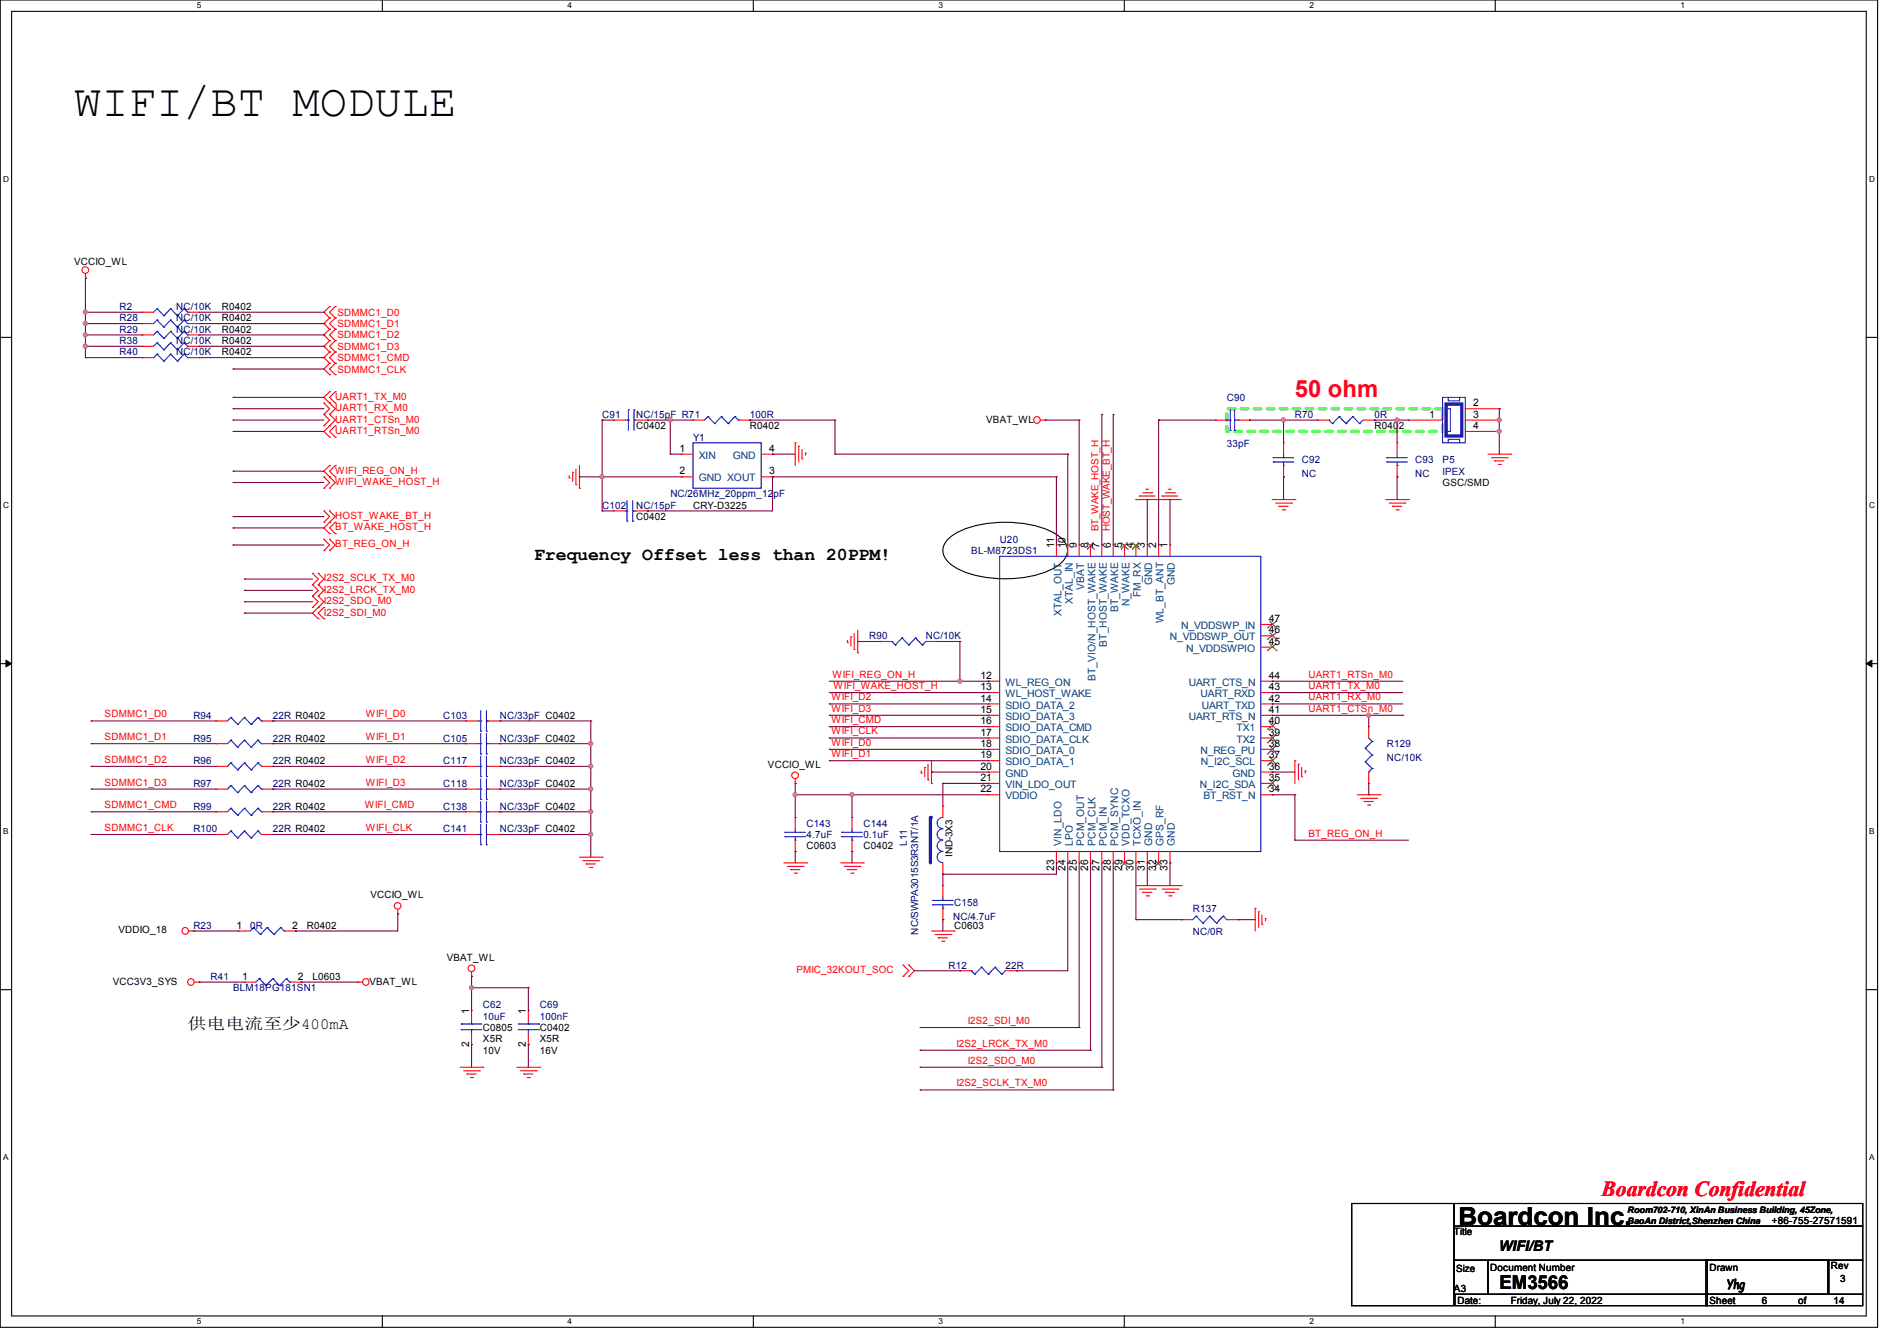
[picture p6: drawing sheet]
<svg xmlns="http://www.w3.org/2000/svg" width="297mm" height="210mm" viewBox="0 0 297 210" stroke-linecap="round" stroke-linejoin="round" font-family="sans-serif">
<path d="M0 0h294v207.9h-294zM1.8 1.8h290.4v204.3h-290.4z" fill="none" stroke="#000" stroke-width=".17"/>
<g fill="#fff">
<path d="M30.8 .2h.7v1.4h-.7z"/>
<path d="M30.8 206.2h.7v1.4h-.7z"/>
</g>
<path d="M59.9 0v1.8M59.9 206.1v1.8" fill="none" stroke="#000" stroke-width=".17"/>
<g fill="#fff">
<path d="M88.9 .2h.6v1.4h-.6z"/>
<path d="M88.9 206.2h.6v1.4h-.6z"/>
</g>
<path d="M117.9 0v1.8M117.9 206.1v1.8" fill="none" stroke="#000" stroke-width=".17"/>
<g fill="#fff">
<path d="M146.9 .2h.7v1.4h-.7z"/>
<path d="M146.9 206.2h.7v1.4h-.7z"/>
</g>
<path d="M176 0v1.8M176 206.1v1.8" fill="none" stroke="#000" stroke-width=".17"/>
<g fill="#fff">
<path d="M205 .2h.7v1.4h-.7z"/>
<path d="M205 206.2h.7v1.4h-.7z"/>
</g>
<path d="M234.1 0v1.8M234.1 206.1v1.8" fill="none" stroke="#000" stroke-width=".17"/>
<g fill="#fff">
<path d="M263.1 .2h.7v1.4h-.7z"/>
<path d="M263.1 206.2h.7v1.4h-.7z"/>
<path d="M.5 27.3h.9v1.4h-.9z"/>
<path d="M292.7 27.3h.8v1.4h-.8z"/>
<path d="M.5 78.4h.9v1.4h-.9z"/>
<path d="M292.7 78.4h.8v1.4h-.8z"/>
</g>
<path d="M0 52.8h1.8M292.2 52.8h1.8" fill="none" stroke="#000" stroke-width=".17"/>
<g fill="#fff">
<path d="M.5 129.5h.8v1.4h-.8z"/>
<path d="M292.7 129.5h.8v1.4h-.8z"/>
</g>
<path d="M0 103.9h1.8M292.2 103.9h1.8" fill="none" stroke="#000" stroke-width=".17"/>
<path d="M.9 103.4l.9 .5-.9 .5zM292.2 103.9l.9-.5v1z" fill="#000" stroke="#000" stroke-width=".16"/>
<g fill="#fff">
<path d="M.5 180.5h.8v1.4h-.8z"/>
<path d="M292.7 180.5h.8v1.4h-.8z"/>
</g>
<g fill="none" stroke="#000" stroke-width=".17">
<path d="M148.5 84.3a11.1 11.1 0 0 1 6.1-2.3 18.2 18.2 0 0 1 10.1 1.3 3.9 3.9 0 0 1 2.4 2.9 3.1 3.1 0 0 1-1.5 2.4 16.6 16.6 0 0 1-11 1.8 11.1 11.1 0 0 1-6.1-2.3 2.37 2.37 0 0 1 0-3.8zM0 155h1.8M292.2 155h1.8M211.6 188.5h16v16h-16zM227.6 188.5h64v3.5h-64zM227.6 192h64v5.4h-64zM227.6 197.4h5.4v5.3h-5.4zM233 197.4h53.3v5.3h-53.3zM267.1 197.4h.1M267.1 197.4v5.3M267.3 197.4h18.8v5.3h-18.8zM286.3 197.4h5.3v5.3h-5.3z"/>
<path d="M227.8 202.7h39.5v1.8h-39.5zM267.1 202.7h24.5v1.8h-24.5z"/>
</g>
<path d="M192.1 64h33.7v3.6h-33.7z" fill="none" stroke="#0f0" stroke-width=".51" stroke-dasharray="1 1"/>
<g fill="none" stroke="#f00" stroke-width=".17">
<path d="M13.4 43.6h.1M13.4 42.8v.8M22.3 50.7h.1M22.3 56h.1M22.3 52.5h.1M22.3 48.9h.1M22.3 50.7h1.7M22.3 56h1.7M22.3 52.5h1.7M22.3 48.9h1.7M29.4 50.7h1.8M29.4 56h1.8"/>
<path d="M29.4 52.5h1.8M29.4 48.9h1.8M31.2 50.7h.1M31.2 56h.1M31.2 52.5h.1M31.2 48.9h.1M51.6 48h.1M51.6 49.8h.1M51.6 51.6h.1M51.6 53.3h.1M51.6 55.1h.1M51.6 56.9h.1"/>
<path d="M51.6 58.7h.1M51.6 48l-.9 .9 .9 .9M51.6 49.8l-.9 .9 .9 .9M51.6 51.6l-.9 .9 .9 .8M51.6 53.3l-.9 .9 .9 .9M51.6 55.1l-.9 .9 .9 .9M51.6 56.9l-.9 .9 .9 .9M52.5 49.8h.1M52.5 48h.1M52.5 51.6h.1M52.5 53.3h.1M52.5 55.1h.1"/>
<path d="M52.5 56.9h.1M52.5 58.7h.1M52.5 48l-.9 .9 .9 .9M52.5 49.8l-.9 .9 .9 .9M52.5 51.6l-.9 .9 .9 .8M52.5 53.3l-.9 .9 .9 .9M52.5 55.1l-.9 .9 .9 .9M52.5 56.9l-.9 .9 .9 .9M50.7 76.5h.1M50.7 74.7h.1M50.7 64.9h.1M50.7 63.1h.1"/>
<path d="M50.7 66.7h.1M50.7 74.7l.9 .9-.9 .9M50.7 63.1l.9 .9-.9 .9M50.7 64.9l.9 .9-.9 .9M51.6 72.9h.1M51.6 74.7h.1M51.6 76.5h.1M51.6 61.3h.1M51.6 63.1h.1M51.6 64.9h.1M51.6 66.7h.1M51.6 68.5h.1"/>
<path d="M51.6 72.9l-.9 .9 1.8 1.8-.9 .9M51.6 61.3l-.9 .9 1.8 1.8-.9 .9M51.6 64.9l.9 .9-1.8 1.8 .9 .9M52.5 74.7h.1M52.5 72.9h.1M52.5 63.1h.1M52.5 61.3h.1M52.5 68.5h.1M52.5 66.7h.1M52.5 72.9l-.9 .9 .9 .9M52.5 61.3l-.9 .9 .9 .9M52.5 66.7l-.9 .9 .9 .9"/>
<path d="M89.1 74.8h.1M89.1 74.5v.3M89.7 74h.1M89.7 74v1.4M90.2 75.9h.1M90.2 73.4v2.5M90.7 76.5h.1M90.7 72.9v3.6M106.7 71.1h.1M106.7 74.7h.1M106.7 71.1h1.8M106.7 74.7h1.8"/>
<path d="M108.5 65.8h.1M108.5 65.8h1.8M115.6 65.8h1.8M117.4 65.8h.1M119.2 71.1h1.7M119.2 74.7h1.7M120.9 74.7h.1M120.9 71.1h.1M124.5 69.3h.1M124.5 69.3v3.6M125.1 69.9h.1M125.1 69.9v2.4"/>
<path d="M125.6 71.8h.1M125.6 70.4v1.4M126.1 71h.1M126.1 71v.3M162.9 65.8h.7M163.6 65.8h.1M177.8 78.2h.1M177.8 78.2h7.2M178.4 77.7h.1M178.4 77.7h2.4M178.9 77.2h1.4M179.5 76.6h.1"/>
<path d="M179.5 76.6h.3M180.3 77.2h.1M181.4 78.2h.1M181.9 77.7h.1M181.9 77.7h2.5M182.5 77.2h1.4M183 76.6h.1M183 76.6h.3M183.9 77.2h.1M199.2 78.2h3.5M199.7 78.8h2.5M200.2 79.3h.1"/>
<path d="M200.2 79.3h1.5M200.8 79.8h.3M201 74.7h.1M201 69.3h.1M201 69.3v1.8M201 72.9v1.8M201.1 79.8h.1M202.2 78.8h.1M202.7 78.2h.1M206.3 65.8h.1M206.3 65.8h1.8M213.4 65.8h1.8"/>
<path d="M215.2 65.8h.1M217 78.2h3.5M217.5 78.8h2.5M218 79.3h.1M218 79.3h1.5M218.6 79.8h.3M218.9 79.8h.1M220 78.8h.1M220.5 78.2h.1M220.5 65.8h.1M220.5 65.8h5.3M229.4 65.8h5.3"/>
<path d="M229.4 64h5.3M229.4 67.6h5.3M233 71.1h3.5M233.5 71.7h2.5M234 72.2h.1M234 72.2h1.5M234.6 72.7h.3M234.7 64h.1M234.7 65.8h.1M234.7 67.6h.1M234.9 72.7h.1M236 71.7h.1"/>
<path d="M236.5 71.1h.1M48.9 91.6h.1M48.9 89.8h.1M48.9 93.3h.1M48.9 95.1h.1M48.9 89.8l.9 .9-.9 .9M48.9 91.6l.9 .9-.9 .8M48.9 93.3l.9 .9-.9 .9M49.8 91.6h.1M49.8 89.8h.1M49.8 93.3h.1M49.8 95.1h.1"/>
<path d="M49.8 96.9h.1M49.8 89.8l.9 .9-.9 .9M49.8 91.6l.9 .9-.9 .8M49.8 93.3l.9 .9-1.8 1.8 .9 .9M50.7 81.8h.1M50.7 80h.1M50.7 86.2h.1M50.7 84.5h.1M50.7 96.9h.1M50.7 95.1h.1M50.7 80l.9 .9-.9 .9M50.7 84.5l.9 .8-.9 .9"/>
<path d="M50.7 95.1l-.9 .9 .9 .9M51.6 81.8h.1M51.6 83.6h.1M51.6 80h.1M51.6 86.2h.1M51.6 84.5h.1M51.6 80l.9 .9-1.8 1.8 .9 .9M51.6 84.5l.9 .8-.9 .9M52.5 83.6h.1M52.5 81.8h.1M52.5 81.8l-.9 .9 .9 .9M133.2 99.7h.1"/>
<path d="M133.2 99.7v1.5M133.7 99.2v2.5M134.3 98.7v3.5M165.4 85.3h.1M165.4 85.3v1.8M167.2 85.3h.1M167.2 85.3v1.8M169 85.3h.1M169 85.3v1.8M170.7 85.3h.1M170.7 85.3v1.8M172.5 85.3h.1"/>
<path d="M172.5 85.3v1.8M174.3 85.3h.1M174.3 85.3v1.8M176.1 85.3h.1M176.1 85.3v1.8M177.8 85.3h.1M177.8 85.3v1.8M179.6 85.3h.1M179.6 85.3v1.8M181.4 85.3h.1M181.4 85.3v1.8M183.2 85.3h.1"/>
<path d="M183.2 85.3v1.8M197.4 99.6h1.8M197.4 97.8h1.8M199.2 99.6h.1M199.2 97.8h.1M33.8 112.9h.1M33.8 116.5h.1M33.8 116.5h1.8M33.8 112.9h1.8M40.9 116.5h1.8M40.9 112.9h1.8M42.7 112.9h.1"/>
<path d="M42.7 116.5h.1M72.9 116.5h.1M72.9 112.9h.1M72.9 116.5h1.8M72.9 112.9h1.8M76.5 116.5h1.8M76.5 112.9h1.8M78.3 116.5h.1M78.3 112.9h.1M132.7 100.6h.1M132.7 100.3v.3M133.7 101.7h.1"/>
<path d="M134.3 102.2h.1M145.3 119.7v2.4M145.8 119.1v3.6M154.7 108.5h.1M154.7 110.2h.1M154.7 117.3h.1M154.7 115.6h.1M154.7 113.8h.1M154.7 119.1h.1M154.7 112h.1M154.7 106.7h.1M154.7 119.1h1.8"/>
<path d="M154.7 115.6h1.8M154.7 117.3h1.8M154.7 113.8h1.8M154.7 108.5h1.8M154.7 110.2h1.8M154.7 112h1.8M154.7 106.7h1.8M197.4 119.1h1.8M197.4 115.6h1.8M197.4 117.3h1.8M197.4 113.8h1.8M197.4 108.5h1.8"/>
<path d="M197.4 110.2h1.8M197.4 112h1.8M197.4 106.7h1.8M197.4 101.3h1.8M199.2 119.1h.1M199.2 115.6h.1M199.2 117.3h.1M199.2 113.8h.1M199.2 110.2h.1M199.2 108.5h.1M199.2 112h.1M199.2 106.7h.1"/>
<path d="M199.2 101.3h.1M202.7 119.1h.1M202.7 119.1v3.6M203.3 119.7h.1M203.3 119.7v2.4M214.3 113.8h.1M214.3 113.8v1.8M33.8 120h.1M33.8 123.6h.1M33.8 130.7h.1M33.8 127.1h.1M33.8 130.7h1.8"/>
<path d="M33.8 123.6h1.8M33.8 120h1.8M33.8 127.1h1.8M40.9 130.7h1.8M40.9 123.6h1.8M40.9 120h1.8M40.9 127.1h1.8M42.7 120h.1M42.7 123.6h.1M42.7 130.7h.1M42.7 127.1h.1M72.9 130.7h.1"/>
<path d="M72.9 123.6h.1M72.9 120h.1M72.9 127.1h.1M72.9 130.7h1.8M72.9 123.6h1.8M72.9 120h1.8M72.9 127.1h1.8M76.5 130.7h1.8M76.5 123.6h1.8M76.5 120h1.8M76.5 127.1h1.8M78.3 130.7h.1"/>
<path d="M78.3 123.6h.1M78.3 120h.1M78.3 127.1h.1M90.7 134.2h3.6M91.3 134.8h2.4M91.8 135.3h.1M91.8 135.3h1.4M92.3 135.8h.4M92.7 135.8h.1M93.7 134.8h.1M94.3 134.2h.1M122.7 135.1h3.6"/>
<path d="M123.3 135.7h2.4M123.8 136.2h.1M123.8 136.2h1.4M124.3 136.7h.4M124.5 122.7h.1M124.5 133.3h.1M124.5 128h.1M124.5 122v.7M124.5 128v1.8M124.5 131.6v1.7M124.7 136.7h.1M125.7 135.7h.1"/>
<path d="M126.3 135.1h.1M131.6 135.1h3.6M132.2 135.7h2.4M132.7 136.2h.1M132.7 136.2h1.4M133.2 136.7h.4M133.4 133.3h.1M133.4 128h.1M133.4 128v1.8M133.4 131.6v1.7M133.6 136.7h.1M134.6 135.7h.1"/>
<path d="M135.2 135.1h.1M144.2 121.1h.1M144.2 120.7v.4M144.8 120.2h.1M144.8 120.2v1.4M145.3 122.1h.1M145.8 122.7h.1M154.7 124.5h.1M154.7 120.9h.1M154.7 122.7h.1M154.7 124.5h1.8M154.7 122.7h1.8"/>
<path d="M154.7 120.9h1.8M165.4 135.1h.1M165.4 133.3v1.8M167.2 135.1h.1M167.2 133.3v1.8M169 135.1h.1M169 133.3v1.8M170.7 135.1h.1M170.7 133.3v1.8M172.5 135.1h.1M172.5 133.3v1.8M174.3 135.1h.1"/>
<path d="M174.3 133.3v1.8M176.1 135.1h.1M176.1 133.3v1.8M177.8 135.1h.1M177.8 138.7h7.2M177.8 133.3v1.8M178.4 139.2h2.4M178.9 139.7h.1M178.9 139.7h1.4M179.6 135.1h.1M179.6 133.3v1.8M180.8 139.2h.1"/>
<path d="M181.4 138.7h.1M181.4 135.1h.1M181.4 133.3v1.8M181.9 139.2h2.5M182.5 139.7h.1M182.5 139.7h1.4M183.2 135.1h.1M183.2 133.3v1.8M184.4 139.2h.1M185 138.7h.1M197.4 124.5h1.8M197.4 122.7h1.8"/>
<path d="M197.4 120.9h1.8M199.2 122.7h.1M199.2 120.9h.1M199.2 124.5h.1M203.8 121.6h.1M203.8 120.2v1.4M204.3 120.7h.1M204.3 120.7v.4M212.5 124.5h3.6M213.1 125h2.4M213.6 125.5h.1M213.6 125.5h1.4"/>
<path d="M214.1 126.1h.4M214.3 122.7h.1M214.3 120.9v1.8M214.5 126.1h.1M215.5 125h.1M216.1 124.5h.1M29.5 145.8h.8M30.3 145.8h.1M30.4 153.8h.8M31.2 153.8h.1M37.4 145.8h.1M37.4 145.8h1.8"/>
<path d="M38.3 153.8h.1M38.3 153.8h1.7M44.5 145.8h1.8M45.4 153.8h1.8M46.3 145.8h.1M47.2 153.8h.1M56 153.8h.1M56 153.8h.8M62.3 143.1h.1M62.3 142.4v.7M73.8 152.9h.1M73.8 158.2h.1"/>
<path d="M73.8 152.2v.7M73.8 158.2v1.8M141.4 151.1h.1M141.4 152.9h.1M141.4 151.1l.9 .9-.9 .9M142.3 152.9h.1M142.3 151.1h.1M142.3 151.1l.9 .9-.9 .9M145.8 145.8h3.6M146.4 146.3h2.4M146.9 146.9h.1M146.9 146.9h1.4"/>
<path d="M147.4 147.4h.4M147.8 147.4h.1M148.8 146.3h.1M149.4 145.8h.1M150.3 152h.1M150.3 152h1.8M157.4 152h1.8M159.2 152h.1M179.5 140.3h.3M179.8 140.3h.1M183 140.3h.3M183.3 140.3h.1"/>
<path d="M196.5 142.2h.1M196.5 142.2v3.6M197.1 142.8h.1M197.1 142.8v2.4M197.6 144.7h.1M197.6 143.3v1.4M198.1 143.8h.1M198.1 143.8v.4M72.1 167.1h3.5M72.6 167.7h2.5M73.1 168.2h.1M73.1 168.2h1.4"/>
<path d="M73.7 168.7h.3M73.8 163.6h.1M73.8 161.8v1.8M74 168.7h.1M75.1 167.7h.1M75.6 167.1h.1M80.9 167.1h3.6M81.5 167.7h2.4M82 168.2h.1M82 168.2h1.4M82.5 168.7h.4M82.9 168.7h.1"/>
<path d="M83.9 167.7h.1M84.5 167.1h.1"/>
<circle cx="13.4" cy="42.3" r=".52"/>
<circle cx="162.3" cy="65.8" r=".52"/>
<circle cx="124.5" cy="121.4" r=".52"/>
<circle cx="29" cy="145.8" r=".52"/>
<circle cx="29.9" cy="153.8" r=".52"/>
<circle cx="57.3" cy="153.8" r=".52"/>
<circle cx="62.3" cy="141.9" r=".52"/>
<circle cx="73.8" cy="151.6" r=".52"/>
</g>
<g fill="none" stroke="#00f" stroke-width=".17">
<path d="M24.6 50.1h.1M24.6 55.5h.1M24.6 51.9h.1M24.6 48.3h.1M24.6 50.1l-.6 .6M24.6 50.1l1.1 1.1M24.6 55.5l-.6 .5M24.6 55.5l1.1 1.1M24.6 51.9l-.6 .6M24.6 51.9l1.1 1.1M24.6 48.3l-.6 .6M24.6 48.3l1.1 1.1"/>
<path d="M25.7 51.2h.1M25.7 56.6h.1M25.7 53h.1M25.7 49.4h.1M26.7 50.1h.1M26.7 55.5h.1M26.7 51.9h.1M26.7 48.3h.1M26.7 50.1l-1 1.1M26.7 50.1l1.1 1.1M26.7 55.5l-1 1.1M26.7 55.5l1.1 1.1"/>
<path d="M26.7 51.9l-1 1.1M26.7 51.9l1.1 1.1M26.7 48.3l-1 1.1M26.7 48.3l1.1 1.1M27.8 51.2h.1M27.8 56.6h.1M27.8 53h.1M27.8 49.4h.1M28.8 50.1h.1M28.8 55.5h.1M28.8 51.9h.1M28.8 48.3h.1"/>
<path d="M28.8 50.1l-1 1.1M28.8 50.1l.6 .6M28.8 55.5l-1 1.1M28.8 55.5l.6 .5M28.8 51.9l-1 1.1M28.8 51.9l.6 .6M28.8 48.3l-1 1.1M28.8 48.3l.6 .6M29.4 50.7h.1M29.4 56h.1M29.4 52.5h.1M29.4 48.9h.1"/>
<path d="M108.5 69.3h10.7v7.2h-10.7zM110.8 65.2h.1M110.8 65.2l-.5 .6M110.8 65.2l1.1 1.1M111.9 66.3h.1M112.9 65.2h.1M112.9 65.2l-1 1.1M112.9 65.2l1.1 1.1M114 66.3h.1M115.1 65.2h.1M115.1 65.2l-1.1 1.1M115.1 65.2l.5 .6"/>
<path d="M115.6 65.8h.1M199.3 71.7h.1M199.3 72.3h.1M199.3 71.7h3.3M199.3 72.3h3.3M201 71.7h.1M201 72.9h.1M201 71.1v.6M201 72.3v.6M208.1 65.8h.1M208.1 65.8l.5 .5M208.6 66.3h.1"/>
<path d="M209.7 65.2h.1M209.7 65.2l1 1.1M209.7 65.2l-1.1 1.1M210.7 66.3h.1M211.8 65.2h.1M211.8 65.2l1.1 1.1M211.8 65.2l-1.1 1.1M212.9 66.3h.1M213.4 65.8l-.5 .5M225.8 62.2h3.6v7.1h-3.6zM226.4 64h.7v3.6h-.7zM226.7 62.2v.6h1.8v-.6"/>
<path d="M226.7 69.3v-.5h1.8v.5M156.5 87.1h40.9v46.2h-40.9zM36.2 119.5h.1M36.2 112.4h.1M36.2 115.9h.1M36.2 119.5l-.6 .5M36.2 119.5l1 1.1M36.2 112.4l-.6 .5M36.2 112.4l1 1.1M36.2 115.9l-.6 .6M36.2 115.9l1 1.1M37.2 113.5h.1"/>
<path d="M37.2 117h.1M38.3 119.5h.1M38.3 112.4h.1M38.3 115.9h.1M38.3 119.5l-1.1 1.1M38.3 119.5l1 1.1M38.3 112.4l-1.1 1.1M38.3 112.4l1 1.1M38.3 115.9l-1.1 1.1M38.3 115.9l1 1.1M39.3 113.5h.1M39.3 117h.1"/>
<path d="M40.4 119.5h.1M40.4 112.4h.1M40.4 115.9h.1M40.4 119.5l-1.1 1.1M40.4 119.5l.5 .5M40.4 112.4l-1.1 1.1M40.4 112.4l.5 .5M40.4 115.9l-1.1 1.1M40.4 115.9l.5 .6M40.9 112.9h.1M40.9 116.5h.1M74.7 116.5h.6"/>
<path d="M74.7 112.9h.6M75.3 118.1h.1M75.3 116.5h.1M75.3 114.5h.1M75.3 112.9h.1M75.3 111.3v3.2M75.3 114.9v3.2M75.3 118.4v3.2M76.2 116.5h.1M76.2 118.1h.1M76.2 112.9h.1M76.2 114.5h.1"/>
<path d="M76.2 111.3v3.2M76.2 114.9v3.2M76.2 118.4v3.2M76.2 116.5h.3M76.2 112.9h.3M213.7 117.2h.1M213.7 119.3h.1M213.7 117.2l1.1 1M213.7 119.3l1.1 1.1M214.3 115.6l.5 .5M214.8 116.1h.1M214.8 118.2h.1"/>
<path d="M214.8 116.1l-1.1 1.1M214.8 118.2l-1.1 1.1M36.2 123h.1M36.2 130.1h.1M36.2 126.6h.1M36.2 123l-.6 .6M36.2 123l1 1.1M36.2 130.1l-.6 .6M36.2 130.1l1 1.1M36.2 126.6l-.6 .5M36.2 126.6l1 1.1M37.2 120.6h.1"/>
<path d="M37.2 124.1h.1M37.2 131.2h.1M37.2 127.7h.1M38.3 123h.1M38.3 130.1h.1M38.3 126.6h.1M38.3 123l-1.1 1.1M38.3 123l1 1.1M38.3 130.1l-1.1 1.1M38.3 130.1l1 1.1M38.3 126.6l-1.1 1.1M38.3 126.6l1 1.1"/>
<path d="M39.3 120.6h.1M39.3 124.1h.1M39.3 131.2h.1M39.3 127.7h.1M40.4 123h.1M40.4 130.1h.1M40.4 126.6h.1M40.4 123l-1.1 1.1M40.4 123l.5 .6M40.4 130.1l-1.1 1.1M40.4 130.1l.5 .6M40.4 126.6l-1.1 1.1"/>
<path d="M40.4 126.6l.5 .5M40.9 120h.1M40.9 123.6h.1M40.9 130.7h.1M40.9 127.1h.1M74.7 130.7h.6M74.7 123.6h.6M74.7 120h.6M74.7 127.1h.6M75.3 132.3h.1M75.3 130.7h.1M75.3 125.2h.1"/>
<path d="M75.3 123.6h.1M75.3 121.6h.1M75.3 120h.1M75.3 128.7h.1M75.3 127.1h.1M75.3 122v3.2M75.3 125.5v3.2M75.3 129.1v3.2M76.2 130.7h.1M76.2 132.3h.1M76.2 123.6h.1M76.2 125.2h.1"/>
<path d="M76.2 120h.1M76.2 121.6h.1M76.2 127.1h.1M76.2 128.7h.1M76.2 130.7h.3M76.2 122v3.2M76.2 125.5v3.2M76.2 129.1v3.2M76.2 123.6h.3M76.2 120h.3M76.2 127.1h.3M122.9 130.3h.1"/>
<path d="M122.9 131h.1M122.9 130.3h3.2M122.9 131h3.2M124.5 130.3h.1M124.5 131.6h.1M124.5 129.8v.5M124.5 131v.6M131.8 130.3h.1M131.8 131h.1M131.8 130.3h3.2M131.8 131h3.2M133.4 130.3h.1"/>
<path d="M133.4 131.6h.1M133.4 129.8v.5M133.4 131v.6M147.6 133.3a.87 .87 0 0 0-.9 .9 .87 .87 0 0 0 .9 .9M147.6 131.6a.87 .87 0 0 0-.9 .8 .87 .87 0 0 0 .9 .9M147.6 129.8a.87 .87 0 0 0-.9 .9 .87 .87 0 0 0 .9 .8M147.6 128a.87 .87 0 0 0-.9 .9 .87 .87 0 0 0 .9 .9M214.3 120.9h.1M214.8 120.4h.1M214.8 120.4l-.5 .5M39.7 145.2h.1M39.7 145.2l-.5 .6"/>
<path d="M39.7 145.2l1.1 1.1M40.6 153.2h.1M40.6 153.2l-.6 .6M40.6 153.2l1.1 1.1M40.8 146.3h.1M41.7 154.3h.1M41.8 145.2h.1M41.8 145.2l-1 1.1M41.8 145.2l1.1 1.1M42.7 153.2h.1M42.7 153.2l-1 1.1M42.7 153.2l1.1 1.1"/>
<path d="M42.9 146.3h.1M43.8 154.3h.1M43.9 145.2h.1M43.9 145.2l-1 1.1M43.9 145.2l.6 .6M44.5 145.8h.1M44.8 153.2h.1M44.8 153.2l-1 1.1M44.8 153.2l.6 .6M45.4 153.8h.1M152.1 152h.1M152.1 152l.5 .6"/>
<path d="M152.6 152.6h.1M153.7 151.5h.1M153.7 151.5l1 1.1M153.7 151.5l-1.1 1.1M154.7 152.6h.1M155.8 151.5h.1M155.8 151.5l1 1.1M155.8 151.5l-1.1 1.1M156.8 152.6h.1M157.4 152l-.6 .6M72.2 161.2h.1M72.2 160.4h.1"/>
<path d="M72.2 161.2h3.2M72.2 160.4h3.2M73.8 160.4h.1M73.8 161.2h.1M73.8 160v.4M73.8 161.2v.6"/>
</g>
<path d="M226.4 63.3h2.5v5h-2.5zM145.7 128v7.1" fill="none" stroke="#00f" stroke-width=".51"/>
<g fill="none" stroke="#804000" stroke-width=".16">
<path d="M170.2 86h.1M170.2 84.9l1.1 1.1M171.3 86h.1M171.3 84.9l-1.1 1.1M175.5 86h.1M175.5 84.9l1.1 1.1M176.6 86h.1M176.6 84.9l-1.1 1.1M177.3 86h.1M177.3 84.9l1 1.1M178.3 86h.1M178.3 84.9l-1 1.1"/>
<path d="M198.4 98.3h.1M198.8 99.1l1 1M198.8 97.3l1 1M199.8 98.3h.1M199.8 99.1l-1.4 1M199.8 97.3l-1.4 1M198.4 119.9h.1M198.4 116.3h.1M198.4 118.1h.1M198.4 114.2h.1M198.4 101.9h.1M198.4 100.1h.1"/>
<path d="M198.8 118.5l1 1.4M198.8 114.9l1 1.4M198.8 116.7l1 1.4M198.8 113.2l1 1M198.8 100.8l1 1.1M199.8 119.9h.1M199.8 116.3h.1M199.8 118.1h.1M199.8 114.2h.1M199.8 101.9h.1M199.8 100.1h.1M199.8 118.5l-1.4 1.4"/>
<path d="M199.8 114.9l-1.4 1.4M199.8 116.7l-1.4 1.4M199.8 113.2l-1.4 1M199.8 100.8l-1.4 1.1M175.5 135.7h.1M175.5 134.7l1.1 1M176.6 135.7h.1M176.6 134.7l-1.1 1M180.8 135.7h.1M180.8 134.7l1.1 1M181.9 135.7h.1M181.9 134.7l-1.1 1"/>
<path d="M198.4 123.4h.1M198.8 122l1 1.4M199.8 123.4h.1M199.8 122l-1.4 1.4"/>
</g>
<circle cx="145.7" cy="128" r=".25" fill="#00f"/>
<g fill="none" stroke="#f00" stroke-width=".17">
<path d="M22.3 54.2h.1M22.3 54.2h1.7M29.4 54.2h1.8M31.2 54.2h.1M96.1 65.8h.1M96.1 65.8h1.7M99.6 65.8h1.8M101.4 65.8h.1M190.3 65.8h.1M190.3 65.8h1.8M193.8 65.8h1.8M195.6 65.8h.1"/>
<path d="M218.7 74.7h.1M218.7 69.3h.1M218.7 69.3v1.8M218.7 72.9v1.8M96.1 80h.1M96.1 80h1.7M99.6 80h1.8M101.4 80h.1M137.8 100.5h.1M137.8 100.5h1.8M144.9 100.5h1.8M146.7 100.5h.1"/>
<path d="M147.6 136.9h.1M147.6 126.2h.1M147.6 138.7h.1M147.6 126.2v1.8M147.6 135.1v1.8M147.6 138.7v1.8M82.7 158.2h.1M82.7 158.2v1.8M147.6 144h.1M147.6 142.2v1.8M185 144h.1M185 144h1.7"/>
<path d="M192.1 144h1.7M193.8 144h.1M82.7 163.6h.1M82.7 161.8v1.8"/>
</g>
<g fill="none" stroke="#00f" stroke-width=".17">
<path d="M24.6 53.7h.1M24.6 53.7l-.6 .5M24.6 53.7l1.1 1.1M25.7 54.8h.1M26.7 53.7h.1M26.7 53.7l-1 1.1M26.7 53.7l1.1 1.1M27.8 54.8h.1M28.8 53.7h.1M28.8 53.7l-1 1.1M28.8 53.7l.6 .5M29.4 54.2h.1"/>
<path d="M97.8 65.8h.6M98.2 78.4v3.2M98.4 64.2h.1M98.4 65.8h.1M98.4 64.2v3.2M99.1 78.4v3.2M99.3 65.8h.1M99.3 64.2h.1M99.3 65.8h.3M99.3 64.2v3.2M192.1 65.8h.5M192.6 67.4h.1"/>
<path d="M192.6 65.8h.1M192.6 64.2v3.2M193.3 67.4h.1M193.3 65.8h.5M193.3 64.2v3.2M193.8 65.8h.1M217.1 71.7h.1M217.1 72.3h.1M217.1 71.7h3.2M217.1 72.3h3.2M218.7 71.7h.1M218.7 72.9h.1"/>
<path d="M218.7 71.1v.6M218.7 72.3v.6M97.8 80h.4M98.2 80h.1M98.2 81.6h.1M99.1 81.6h.1M99.1 80h.1M99.1 80h.5M141.2 99.9h.1M141.2 99.9l1.1 1.1M141.2 99.9l-1 1.1M143.3 99.9h.1"/>
<path d="M143.3 99.9l1.1 1.1M143.3 99.9l-1 1.1M139.6 100.5h.1M139.6 100.5l.6 .5M140.2 101h.1M142.3 101h.1M144.4 101h.1M144.9 100.5l-.5 .5M146 141h.1M146 141.7h.1M146 141h3.2M146 141.7h3.2"/>
<path d="M147.6 141h.1M147.6 142.2h.1M147.6 140.5v.5M147.6 141.7v.5M187.3 143.5h.1M187.3 143.5l-.6 .5M187.3 143.5l1 1.1M188.3 144.6h.1M189.4 143.5h.1M189.4 143.5l-1.1 1.1M189.4 143.5l1.1 1.1M190.5 144.6h.1"/>
<path d="M191.5 143.5h.1M191.5 143.5l-1 1.1M191.5 143.5l.6 .5M192.1 144h.1M81.1 161.2h3.2M81.1 160.4h3.2M82.7 160.4h.1M82.7 161.2h.1M82.7 160v.4M82.7 161.2v.6M84.3 161.2h.1M84.3 160.4h.1"/>
</g>
<g fill="none" stroke="#800040" stroke-width=".17">
<path d="M13.4 56h.1M13.4 43.6h.1M13.4 48.9h.1M13.4 50.7h.1M13.4 52.5h.1M13.4 54.2h.1M13.4 52.5h8.9M13.4 50.7h8.9M13.4 48.9h8.9M13.4 56h8.9M13.4 54.2h8.9M13.4 43.6v12.4"/>
<path d="M31.2 52.5h19.5M31.2 50.7h19.5M31.2 48.9h19.5M31.2 56h19.5M31.2 54.2h19.5M36.5 57.8h.1M36.5 57.8h14.2M50.7 52.5h.1M50.7 50.7h.1M50.7 48.9h.1M50.7 56h.1M50.7 54.2h.1"/>
<path d="M36.5 75.6h.1M36.5 73.8h.1M36.5 62.2h.1M36.5 64h.1M36.5 65.8h.1M36.5 67.6h.1M36.5 75.6h14.2M36.5 73.8h14.2M36.5 62.2h14.2M36.5 64h14.2M36.5 65.8h14.2M36.5 67.6h14.2"/>
<path d="M90.7 74.7h.1M90.7 74.7h16M94.3 74.7h.1M94.3 65.8h.1M94.3 65.8h1.8M94.3 65.8v14.2M101.4 65.8h.1M101.4 65.8h7.1M104.9 65.8h.1M104.9 71.1h.1M104.9 65.8v5.3M104.9 71.1h1.8"/>
<path d="M117.4 65.8h.1M117.4 65.8h13.3M120.9 74.7h.1M120.9 71.1h.1M120.9 74.7v5.3h-19.5M120.9 71.1h3.6M120.9 74.7h44.5M130.7 65.8h.1M130.7 71.1h.1M130.7 71.1h36.5M130.7 65.8v5.3M163.6 65.8h.1"/>
<path d="M163.6 65.8h5.4M165.4 74.7h.1M165.4 74.7v10.6M167.2 71.1h.1M167.2 71.1v14.2M169 65.8h.1M169 65.8v19.5M172.5 64.9h.1M172.5 64.9v20.4M174.3 64.9h.1M174.3 64.9v20.4M179.6 78.2h.1"/>
<path d="M179.6 78.2v7.1M181.4 65.8h.1M181.4 65.8h8.9M181.4 65.8v19.5M183.2 78.2h.1M183.2 78.2v7.1M195.6 65.8h.1M195.6 65.8h10.7M201 65.8h.1M201 74.7h.1M201 65.8v3.5M201 74.7v3.5"/>
<path d="M215.2 65.8h.1M215.2 65.8h5.3M218.7 74.7h.1M218.7 65.8h.1M218.7 65.8v3.5M218.7 74.7v3.5M234.7 64h.1M234.7 67.6h.1M234.7 65.8h.1M234.7 64v7.1M36.5 82.7h.1M36.5 80.9h.1"/>
<path d="M36.5 85.3h.1M36.5 82.7h14.2M36.5 80.9h14.2M36.5 85.3h14.2M38.3 90.7h.1M38.3 92.5h.1M38.3 94.2h.1M38.3 96h.1M38.3 90.7h10.6M38.3 92.5h10.6M38.3 94.2h10.6M38.3 96h10.6"/>
<path d="M94.3 80h.1M94.3 80h1.8M101.4 80h.1M14.3 116.5h.1M14.3 112.9h.1M14.3 112.9h19.5M14.3 116.5h19.5M42.7 112.9h.1M42.7 116.5h.1M42.7 112.9h30.2M42.7 116.5h30.2M78.3 112.9h.1"/>
<path d="M78.3 116.5h.1M78.3 112.9h14.2M78.3 116.5h14.2M92.5 112.9h.1M92.5 116.5h.1M92.5 112.9v21.3M129.8 113.8h.1M129.8 115.6h.1M129.8 110.2h.1M129.8 117.3h.1M129.8 119.1h.1M129.8 112h.1"/>
<path d="M129.8 108.5h.1M129.8 113.8h24.9M129.8 115.6h24.9M129.8 106.7h24.9M129.8 110.2h24.9M129.8 117.3h24.9M129.8 119.1h24.9M129.8 112h24.9M129.8 108.5h24.9M134.3 100.5h.1M134.3 100.5h3.5M146.7 100.5h3.6"/>
<path d="M150.3 106.7h.1M150.3 100.5h.1M150.3 100.5v6.2M154.7 106.7h.1M199.2 110.2h.1M199.2 108.5h.1M199.2 106.7h.1M199.2 106.7h20.4M199.2 110.2h20.4M199.2 112h20.4M199.2 108.5h20.4M214.3 112h.1"/>
<path d="M214.3 112v1.8M219.6 112h.1M14.3 120h.1M14.3 123.6h.1M14.3 130.7h.1M14.3 127.1h.1M14.3 127.1h19.5M14.3 120h19.5M14.3 123.6h19.5M14.3 130.7h19.5M42.7 127.1h.1M42.7 120h.1"/>
<path d="M42.7 123.6h.1M42.7 130.7h.1M42.7 127.1h30.2M42.7 120h30.2M42.7 123.6h30.2M42.7 130.7h30.2M78.3 130.7h.1M78.3 127.1h.1M78.3 123.6h.1M78.3 120h.1M78.3 127.1h14.2M78.3 120h14.2"/>
<path d="M78.3 123.6h14.2M78.3 130.7h14.2M92.5 130.7h.1M92.5 127.1h.1M92.5 120h.1M92.5 123.6h.1M124.5 124.5h.1M124.5 133.3h.1M124.5 122.7h.1M124.5 124.5h30.2M124.5 122.7v5.3M124.5 133.3v1.8"/>
<path d="M133.4 124.5h.1M133.4 133.3h.1M133.4 124.5v3.5M133.4 133.3v1.8M145.8 120.9h.1M145.8 120.9h8.9M147.6 122.7h.1M147.6 136.9h.1M147.6 122.7v3.5M147.6 136.9v1.8M147.6 122.7h7.1M165.4 135.1h.1"/>
<path d="M165.4 135.1v1.8h-17.8M167.2 135.1h.1M167.2 135.1v16.9h-8M169 135.1v25.8M170.7 135.1v29.4M172.5 135.1v32M174.3 135.1v35.6M177.8 135.1v8.9M179.6 135.1h.1M179.6 135.1v3.6M183.2 135.1h.1M183.2 135.1v3.6"/>
<path d="M199.2 120.9h.1M199.2 124.5h.1M199.2 124.5h3.5M199.2 120.9h3.5M202.7 124.5h.1M202.7 131.6h.1M202.7 124.5v7.1M202.7 131.6h17.8M214.3 124.5h.1M214.3 122.7v1.8M30.3 145.8h.1M30.3 145.8h7.1"/>
<path d="M31.2 153.8h.1M31.2 153.8h7.1M46.3 145.8h.1M47.2 153.8h.1M47.2 153.8h8.8M62.3 143.1h.1M62.3 143.1v2.7h-16M73.8 154.7h.1M73.8 152.9h.1M73.8 152.9v5.3M73.8 154.7h8.9M82.7 154.7h.1"/>
<path d="M82.7 154.7v3.5M143.2 152h7.1M147.6 144h.1M147.6 144v1.8M150.3 152h.1M159.2 152h.1M177.8 144h.1M177.8 144h7.2M185 144h.1M193.8 144h.1M193.8 144h2.7M73.8 163.6h.1"/>
<path d="M73.8 163.6v3.5M82.7 163.6h.1M82.7 163.6v3.5M144.1 160.9h.1M144.1 164.5h.1M144.1 167.1h.1M144.1 170.7h.1M144.1 160.9h24.9M144.1 164.5h26.6M144.1 167.1h28.4M144.1 170.7h30.2M169 160.9h.1"/>
<path d="M170.7 164.5h.1M172.5 167.1h.1M174.3 170.7h.1"/>
</g>
<g fill="#f0f" stroke="#f0f" stroke-width=".17">
<circle cx="124.5" cy="124.4" r=".32"/>
<circle cx="214.3" cy="112" r=".32"/>
<circle cx="94.3" cy="74.7" r=".32"/>
<circle cx="104.9" cy="65.8" r=".32"/>
<circle cx="200.9" cy="65.8" r=".32"/>
<circle cx="92.5" cy="130.7" r=".32"/>
<circle cx="92.5" cy="127.1" r=".32"/>
<circle cx="92.5" cy="120" r=".32"/>
<circle cx="92.5" cy="116.4" r=".32"/>
<circle cx="92.5" cy="123.5" r=".32"/>
<circle cx="234.7" cy="67.5" r=".32"/>
<circle cx="234.7" cy="65.8" r=".32"/>
<circle cx="218.7" cy="65.8" r=".32"/>
<circle cx="133.4" cy="124.4" r=".32"/>
<circle cx="73.8" cy="154.7" r=".32"/>
<circle cx="13.4" cy="48.9" r=".32"/>
<circle cx="13.4" cy="50.7" r=".32"/>
<circle cx="13.4" cy="54.2" r=".32"/>
<circle cx="13.4" cy="52.4" r=".32"/>
<circle cx="150.3" cy="106.7" r=".32"/>
</g>
<text font-size="7.1" x="11.6" y="18.1">WIFI/BT MODULE</text>
<text font-size="3.9" x="228.4" y="191.8">Boardcon Inc.</text>
<text font-size="3.7" fill="#f00" x="202.7" y="62.1">50 ohm</text>
<text font-size="3.3" fill="#f00" x="250.7" y="187.2">Boardcon Confidential</text>
<text font-size="3" x="234.7" y="201.9">EM3566</text>
<text font-size="2.8" x="83.6" y="87.7">Frequency Offset less than 20PPM!</text>
<text font-size="2.5" x="29.4" y="161.1">供电电流至少400mA</text>
<text font-size="2.3" x="234.7" y="195.9">WIFI/BT</text>
<text font-size="2.1" x="270.3" y="201.8">Yhg</text>
<g font-size="1.6">
<text x="11.6" y="41.4">VCCIO_WL</text>
<text x="34.7" y="50.3">R0402</text>
<text x="34.7" y="52.1">R0402</text>
<text x="34.7" y="48.6">R0402</text>
<text x="34.7" y="53.9">R0402</text>
<text x="34.7" y="55.7">R0402</text>
<text x="223.8" y="65.4">1</text>
<text x="230.7" y="63.6">2</text>
<text x="230.7" y="65.4">3</text>
<text x="99.6" y="67.2">C0402</text>
<text x="106.4" y="70.7">1</text>
<text x="117.4" y="67.2">R0402</text>
<text x="120.4" y="70.7">4</text>
<text x="154.4" y="66.2">VBAT_WL</text>
<text x="215.2" y="67.2">R0402</text>
<text x="230.7" y="67.2">4</text>
<text x="106.4" y="74.3">2</text>
<text x="120.4" y="74.3">3</text>
<text x="225.9" y="76.1">GSC/SMD</text>
<text x="99.6" y="81.4">C0402</text>
<text x="108.5" y="79.7">CRY-D3225</text>
<text x="165" y="85.9" transform="rotate(-90 165 85.9)">11</text>
<text x="166.8" y="85.9" transform="rotate(-90 166.8 85.9)">10</text>
<text x="168.6" y="85.9" transform="rotate(-90 168.6 85.9)">9</text>
<text x="170.4" y="85.9" transform="rotate(-90 170.4 85.9)">8</text>
<text x="172.1" y="85.9" transform="rotate(-90 172.1 85.9)">7</text>
<text x="173.9" y="85.9" transform="rotate(-90 173.9 85.9)">6</text>
<text x="175.7" y="85.9" transform="rotate(-90 175.7 85.9)">5</text>
<text x="177.5" y="85.9" transform="rotate(-90 177.5 85.9)">4</text>
<text x="179.3" y="85.9" transform="rotate(-90 179.3 85.9)">3</text>
<text x="181" y="85.9" transform="rotate(-90 181 85.9)">2</text>
<text x="182.8" y="85.9" transform="rotate(-90 182.8 85.9)">1</text>
<text x="198.6" y="101">45</text>
<text x="198.6" y="99.2">46</text>
<text x="198.6" y="97.4">47</text>
<text x="153.5" y="106.3">12</text>
<text x="198.6" y="106.3">44</text>
<text x="153.5" y="108.1">13</text>
<text x="153.5" y="109.9">14</text>
<text x="153.5" y="113.4">16</text>
<text x="153.5" y="111.6">15</text>
<text x="198.6" y="113.4">40</text>
<text x="198.6" y="109.9">42</text>
<text x="198.6" y="108.1">43</text>
<text x="198.6" y="111.6">41</text>
<text x="153.5" y="117">18</text>
<text x="153.5" y="115.2">17</text>
<text x="153.5" y="118.7">19</text>
<text x="198.6" y="118.7">37</text>
<text x="198.6" y="115.2">39</text>
<text x="198.6" y="117">38</text>
<text x="120.2" y="120.2">VCCIO_WL</text>
<text x="153.5" y="124.1">22</text>
<text x="153.5" y="120.5">20</text>
<text x="153.5" y="122.3">21</text>
<text x="198.6" y="122.3">35</text>
<text x="198.6" y="120.5">36</text>
<text x="198.6" y="124.1">34</text>
<text x="126.3" y="133">C0603</text>
<text x="135.2" y="133">C0402</text>
<text x="165" y="136.4" transform="rotate(-90 165 136.4)">23</text>
<text x="166.8" y="136.4" transform="rotate(-90 166.8 136.4)">24</text>
<text x="168.6" y="136.4" transform="rotate(-90 168.6 136.4)">25</text>
<text x="170.4" y="136.4" transform="rotate(-90 170.4 136.4)">26</text>
<text x="172.1" y="136.4" transform="rotate(-90 172.1 136.4)">27</text>
<text x="173.9" y="136.4" transform="rotate(-90 173.9 136.4)">28</text>
<text x="175.7" y="136.4" transform="rotate(-90 175.7 136.4)">29</text>
<text x="177.5" y="136.4" transform="rotate(-90 177.5 136.4)">30</text>
<text x="179.3" y="136.4" transform="rotate(-90 179.3 136.4)">31</text>
<text x="181" y="136.4" transform="rotate(-90 181 136.4)">32</text>
<text x="182.8" y="136.4" transform="rotate(-90 182.8 136.4)">33</text>
<text x="58" y="140.7">VCCIO_WL</text>
<text x="18.5" y="146.2">VDDIO_18</text>
<text x="37" y="145.4">1</text>
<text x="45.7" y="145.4">2</text>
<text x="48.1" y="145.5">R0402</text>
<text x="149.4" y="145.5">C0603</text>
<text x="17.7" y="154.2">VCC3V3_SYS</text>
<text x="37.9" y="153.4">1</text>
<text x="46.6" y="153.4">2</text>
<text x="48.9" y="153.5">L0603</text>
<text x="57.8" y="154.2">VBAT_WL</text>
<text x="69.9" y="150.5">VBAT_WL</text>
<text x="73.5" y="158.8" transform="rotate(-90 73.5 158.8)">1</text>
<text x="75.6" y="161.5">C0805</text>
<text x="82.3" y="158.8" transform="rotate(-90 82.3 158.8)">1</text>
<text x="84.5" y="161.5">C0402</text>
<text x="73.5" y="163.9" transform="rotate(-90 73.5 163.9)">2</text>
<text x="75.6" y="163.2">X5R</text>
<text x="75.6" y="165">10V</text>
<text x="82.3" y="163.9" transform="rotate(-90 82.3 163.9)">2</text>
<text x="84.5" y="163.2">X5R</text>
<text x="84.5" y="165">16V</text>
<text x="277.4" y="191.7">+86-755-27571591</text>
<text x="227.6" y="193.5">Title</text>
<text x="227.6" y="202.4">A3</text>
<text x="228" y="199.1">Size</text>
<text x="233.3" y="199">Document Number</text>
<text x="267.6" y="199">Drawn</text>
<text x="286.7" y="198.8">Rev</text>
<text x="288.1" y="200.7">3</text>
<text x="228.2" y="204.1">Date:</text>
<text x="236.5" y="204.1">Friday, July 22, 2022</text>
<text x="267.6" y="204.1">Sheet</text>
<text x="275.8" y="204.1">6</text>
<text x="281.5" y="204.1">of</text>
<text x="287" y="204.1">14</text>
</g>
<g font-size="1.6" fill="#000080">
<text x="18.7" y="50.3">R28</text>
<text x="18.7" y="52.1">R29</text>
<text x="18.7" y="48.6">R2</text>
<text x="18.7" y="53.9">R38</text>
<text x="27.6" y="50.3">NC/10K</text>
<text x="27.6" y="52.1">NC/10K</text>
<text x="27.6" y="48.6">NC/10K</text>
<text x="27.6" y="53.9">NC/10K</text>
<text x="18.7" y="55.7">R40</text>
<text x="27.6" y="55.7">NC/10K</text>
<text x="94.3" y="65.4">C91</text>
<text x="99.6" y="65.4">NC/15pF R71</text>
<text x="117.4" y="65.4">100R</text>
<text x="192.1" y="62.8">C90</text>
<text x="202.7" y="65.4">R70</text>
<text x="215.2" y="65.4">0R</text>
<text x="108.5" y="69">Y1</text>
<text x="192.1" y="70.1">33pF</text>
<text x="105" y="77.9">NC/26MHz_20ppm_12pF</text>
<text x="203.8" y="72.6">C92</text>
<text x="203.8" y="74.7">NC</text>
<text x="221.6" y="72.6">C93</text>
<text x="221.6" y="74.7">NC</text>
<text x="225.9" y="72.6">P5</text>
<text x="225.9" y="74.3">IPEX</text>
<text x="94.3" y="79.7">C102</text>
<text x="99.6" y="79.7">NC/15pF</text>
<text x="152.1" y="86.8">BL-M8723DS1</text>
<text x="156.5" y="85">U20</text>
<text x="136.1" y="100.1">R90</text>
<text x="145" y="100.1">NC/10K</text>
<text x="30.3" y="112.6">R94</text>
<text x="42.7" y="112.6">22R R0402</text>
<text x="69.4" y="112.6">C103</text>
<text x="78.3" y="112.6">NC/33pF C0402</text>
<text x="30.3" y="119.7">R96</text>
<text x="30.3" y="116.1">R95</text>
<text x="42.7" y="119.7">22R R0402</text>
<text x="42.7" y="116.1">22R R0402</text>
<text x="69.4" y="116.1">C105</text>
<text x="69.4" y="119.7">C117</text>
<text x="78.3" y="116.1">NC/33pF C0402</text>
<text x="78.3" y="119.7">NC/33pF C0402</text>
<text x="217.1" y="117">R129</text>
<text x="217.1" y="119.1">NC/10K</text>
<text x="30.3" y="123.2">R97</text>
<text x="42.7" y="123.2">22R R0402</text>
<text x="69.4" y="123.2">C118</text>
<text x="78.3" y="123.2">NC/33pF C0402</text>
<text x="30.3" y="130.3">R100</text>
<text x="30.3" y="126.8">R99</text>
<text x="42.7" y="130.3">22R R0402</text>
<text x="42.7" y="126.8">22R R0402</text>
<text x="69.4" y="130.3">C141</text>
<text x="69.4" y="126.8">C138</text>
<text x="78.3" y="130.3">NC/33pF C0402</text>
<text x="78.3" y="126.8">NC/33pF C0402</text>
<text x="126.3" y="129.5">C143</text>
<text x="126.3" y="131.2">4.7uF</text>
<text x="135.2" y="129.5">C144</text>
<text x="135.2" y="131.2">0.1uF</text>
<text x="149.4" y="141.9">C158</text>
<text x="186.7" y="142.8">R137</text>
<text x="30.3" y="145.5">R23</text>
<text x="39.2" y="145.5">0R</text>
<text x="149.2" y="144">NC/4.7uF</text>
<text x="186.7" y="146.3">NC/0R</text>
<text x="32.9" y="153.5">R41</text>
<text x="36.5" y="155.2">BLM18PG181SN1</text>
<text x="148.5" y="151.7">R12</text>
<text x="157.4" y="151.7">22R</text>
<text x="75.6" y="157.9">C62</text>
<text x="75.6" y="159.7">10uF</text>
<text x="84.5" y="157.9">C69</text>
<text x="84.5" y="159.7">100nF</text>
</g>
<g font-size="1.6" fill="#f00">
<text x="52.8" y="49.4">SDMMC1_D0</text>
<text x="52.8" y="51.2">SDMMC1_D1</text>
<text x="52.8" y="53">SDMMC1_D2</text>
<text x="52.8" y="54.8">SDMMC1_D3</text>
<text x="52.8" y="56.6">SDMMC1_CMD</text>
<text x="52.8" y="58.3">SDMMC1_CLK</text>
<text x="52.5" y="62.6">UART1_TX_M0</text>
<text x="52.5" y="64.4">UART1_RX_M0</text>
<text x="52.5" y="67.9">UART1_RTSn_M0</text>
<text x="52.5" y="66.2">UART1_CTSn_M0</text>
<text x="52.5" y="74.2">WIFI_REG_ON_H</text>
<text x="52.5" y="75.9">WIFI_WAKE_HOST_H</text>
<text x="52.5" y="83.1">BT_WAKE_HOST_H</text>
<text x="52.5" y="81.3">HOST_WAKE_BT_H</text>
<text x="52.5" y="85.7">BT_REG_ON_H</text>
<text x="50.7" y="91.1">I2S2_SCLK_TX_M0</text>
<text x="50.7" y="92.8">I2S2_LRCK_TX_M0</text>
<text x="50.7" y="94.6">I2S2_SDO_M0</text>
<text x="50.7" y="96.4">I2S2_SDI_M0</text>
<text x="130.4" y="106.1">WIFI_REG_ON_H</text>
<text x="130.5" y="107.9">WIFI_WAKE_HOST_H</text>
<text x="204.9" y="107.9">UART1_TX_M0</text>
<text x="204.9" y="106.1">UART1_RTSn_M0</text>
<text x="16.4" y="112.4">SDMMC1_D0</text>
<text x="57.3" y="112.4">WIFI_D0</text>
<text x="130.2" y="113.2">WIFI_CMD</text>
<text x="130.2" y="109.7">WIFI_D2</text>
<text x="130.2" y="111.5">WIFI_D3</text>
<text x="204.9" y="109.7">UART1_RX_M0</text>
<text x="204.9" y="111.5">UART1_CTSn_M0</text>
<text x="16.4" y="115.9">SDMMC1_D1</text>
<text x="16.4" y="119.5">SDMMC1_D2</text>
<text x="57.3" y="115.9">WIFI_D1</text>
<text x="57.3" y="119.5">WIFI_D2</text>
<text x="130.2" y="115">WIFI_CLK</text>
<text x="130.2" y="116.8">WIFI_D0</text>
<text x="130.2" y="118.6">WIFI_D1</text>
<text x="16.4" y="123">SDMMC1_D3</text>
<text x="57.3" y="123">WIFI_D3</text>
<text x="16.4" y="130.1">SDMMC1_CLK</text>
<text x="16.4" y="126.6">SDMMC1_CMD</text>
<text x="57.1" y="126.6">WIFI_CMD</text>
<text x="57.3" y="130.1">WIFI_CLK</text>
<text x="204.9" y="131">BT_REG_ON_H</text>
<text x="124.7" y="152.4">PMIC_32KOUT_SOC</text>
<text x="151.5" y="160.4">I2S2_SDI_M0</text>
<text x="149.7" y="163.9">I2S2_LRCK_TX_M0</text>
<text x="151.5" y="166.6">I2S2_SDO_M0</text>
<text x="149.7" y="170.1">I2S2_SCLK_TX_M0</text>
</g>
<g font-size="1.6" fill="#004080">
<text x="109.4" y="71.8">XIN</text>
<text x="114.7" y="71.8">GND</text>
<text x="109.4" y="75.4">GND XOUT</text>
<text x="168" y="94.7" transform="rotate(-90 168 94.7)">XTAL_IN</text>
<text x="169.7" y="92.3" transform="rotate(-90 169.7 92.3)">VBAT</text>
<text x="175.1" y="95.8" transform="rotate(-90 175.1 95.8)">BT_WAKE</text>
<text x="176.8" y="94.9" transform="rotate(-90 176.8 94.9)">N_WAKE</text>
<text x="178.6" y="93.6" transform="rotate(-90 178.6 93.6)">FM_RX</text>
<text x="180.4" y="91.7" transform="rotate(-90 180.4 91.7)">GND</text>
<text x="184" y="91.7" transform="rotate(-90 184 91.7)">GND</text>
<text x="166.2" y="96.5" transform="rotate(-90 166.2 96.5)">XTAL_OUT</text>
<text x="173.3" y="101.3" transform="rotate(-90 173.3 101.3)">BT_HOST_WAKE</text>
<text x="182.2" y="97.6" transform="rotate(-90 182.2 97.6)">WL_BT_ANT</text>
<text x="183.2" y="100.3">N_VDDSWP_OUT</text>
<text x="184.9" y="98.5">N_VDDSWP_IN</text>
<text x="157.4" y="107.4">WL_REG_ON</text>
<text x="171.5" y="106.7" transform="rotate(-90 171.5 106.7)">BT_VIO/N_HOST_WAKE</text>
<text x="185.7" y="102.1">N_VDDSWPIO</text>
<text x="186.1" y="107.4">UART_CTS_N</text>
<text x="157.4" y="109.2">WL_HOST_WAKE</text>
<text x="157.4" y="111">SDIO_DATA_2</text>
<text x="157.4" y="112.7">SDIO_DATA_3</text>
<text x="186.1" y="112.7">UART_RTS_N</text>
<text x="188" y="109.2">UART_RXD</text>
<text x="188.1" y="111">UART_TXD</text>
<text x="157.4" y="118.1">SDIO_DATA_0</text>
<text x="157.4" y="116.3">SDIO_DATA_CLK</text>
<text x="157.4" y="114.5">SDIO_DATA_CMD</text>
<text x="157.4" y="119.8">SDIO_DATA_1</text>
<text x="187.9" y="118.1">N_REG_PU</text>
<text x="188" y="119.8">N_I2C_SCL</text>
<text x="193.6" y="116.3">TX2</text>
<text x="193.6" y="114.5">TX1</text>
<text x="157.4" y="125.2">VDDIO</text>
<text x="157.4" y="121.6">GND</text>
<text x="157.4" y="123.4">VIN_LDO_OUT</text>
<text x="187.8" y="123.4">N_I2C_SDA</text>
<text x="188.4" y="125.2">BT_RST_N</text>
<text x="193" y="121.6">GND</text>
<text x="166.2" y="132.5" transform="rotate(-90 166.2 132.5)">VIN_LDO</text>
<text x="168" y="132.5" transform="rotate(-90 168 132.5)">LPO</text>
<text x="169.7" y="132.5" transform="rotate(-90 169.7 132.5)">PCM_OUT</text>
<text x="171.5" y="132.5" transform="rotate(-90 171.5 132.5)">PCM_CLK</text>
<text x="173.3" y="132.5" transform="rotate(-90 173.3 132.5)">PCM_IN</text>
<text x="175.1" y="132.5" transform="rotate(-90 175.1 132.5)">PCM_SYNC</text>
<text x="176.8" y="132.5" transform="rotate(-90 176.8 132.5)">VDD_TCXO</text>
<text x="178.6" y="132.5" transform="rotate(-90 178.6 132.5)">TCXO_IN</text>
<text x="180.4" y="132.5" transform="rotate(-90 180.4 132.5)">GND</text>
<text x="182.2" y="132.5" transform="rotate(-90 182.2 132.5)">GPS_RF</text>
<text x="184" y="132.5" transform="rotate(-90 184 132.5)">GND</text>
</g>
<g font-size="1.5" fill="#f00">
<text x="172" y="83.2" transform="rotate(-90 172 83.2)">BT_WAKE_HOST_H</text>
<text x="173.7" y="83.2" transform="rotate(-90 173.7 83.2)">HOST_WAKE_BT_H</text>
</g>
<g font-size="1.5" fill="#000080">
<text x="142" y="132.5" transform="rotate(-90 142 132.5)">L11</text>
<text x="143.8" y="146.3" transform="rotate(-90 143.8 146.3)">NC/SWPA3015S3R3NT/1A</text>
</g>
<text font-size="1.5" x="149.1" y="134.2" transform="rotate(-90 149.1 134.2)">IND-3X3</text>
<g font-size="1.4">
<text x="254.8" y="191.7">BaoAn District,Shenzhen China</text>
<text x="254.8" y="190">Room702-710, XinAn Business Building, 45Zone,</text>
</g>
<g font-size="1.3">
<text x="30.8" y="1.3">5</text>
<text x="88.9" y="1.3">4</text>
<text x="146.9" y="1.3">3</text>
<text x="205" y="1.3">2</text>
<text x="263.1" y="1.3">1</text>
<text x=".5" y="28.4">D</text>
<text x="292.6" y="28.4">D</text>
<text x=".5" y="79.5">C</text>
<text x="292.6" y="79.5">C</text>
<text x=".5" y="130.6">B</text>
<text x="292.6" y="130.6">B</text>
<text x=".5" y="181.7">A</text>
<text x="292.6" y="181.7">A</text>
<text x="30.8" y="207.4">5</text>
<text x="88.9" y="207.4">4</text>
<text x="146.9" y="207.4">3</text>
<text x="205" y="207.4">2</text>
<text x="263.1" y="207.4">1</text>
</g>
</svg>
